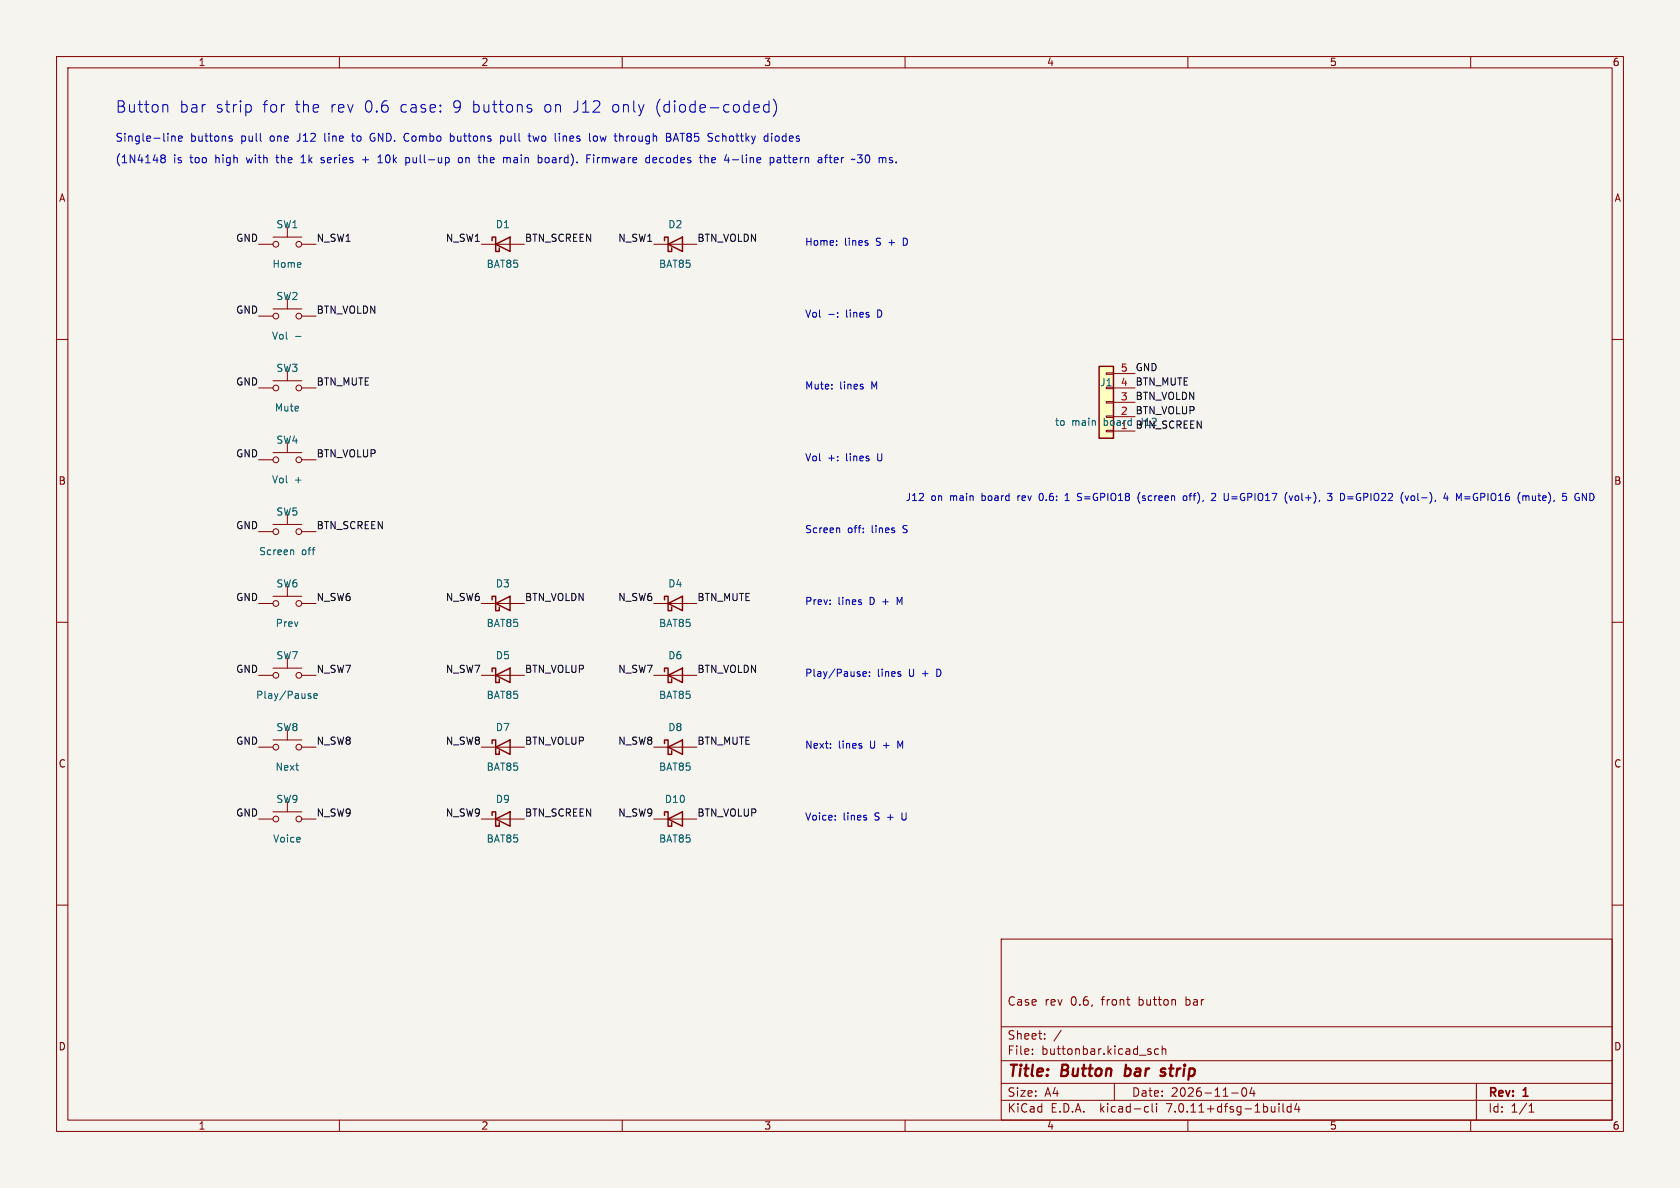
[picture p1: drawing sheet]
<svg xmlns="http://www.w3.org/2000/svg" width="297mm" height="210mm" viewBox="0 0 297 210" stroke-linecap="round" stroke-linejoin="round" font-family="sans-serif">
<path d="M0 0h297v210h-297z" fill="#f5f4ef" stroke="#f5f4ef" stroke-width=".18"/>
<g fill="none" stroke="#840000" stroke-width=".18">
<path d="M10 10h277v190h-277zM12 12h273v186h-273zM60 10v2M110 10v2M160 10v2M210 10v2M260 10v2M10 60h2M45.7 55.9h2.6M45.7 43.2h2.6M48.3 54.6h5M48.3 41.9h5"/>
<path d="M50.8 40.1v1.8M50.8 52.8v1.8M53.3 55.9h2.6M53.3 43.2h2.6M85.1 43.2h7.6M115.6 43.2h7.6M285 60h2M45.7 68.6h2.6M48.3 67.3h5M50.8 65.5v1.8M50.8 78.2v1.8M53.3 68.6h2.6"/>
<path d="M195.6 65.9h1.2v.3h-1.2zM195.6 68.5h1.2v.2h-1.2zM195.6 71h1.2v.2h-1.2zM195.6 73.5h1.2v.3h-1.2zM196.8 68.6h3.9M196.8 76.2h3.9M196.8 73.7h3.9M196.8 71.1h3.9M196.8 66h3.9M45.7 81.3h2.6M45.7 94h2.6M48.3 80h5"/>
<path d="M48.3 92.7h5M50.8 90.9v1.8M53.3 81.3h2.6M53.3 94h2.6M10 110h2M45.7 119.4h2.6M45.7 106.7h2.6M48.3 118.1h5M48.3 105.4h5M50.8 103.6v1.8M50.8 116.3v1.8M53.3 119.4h2.6"/>
<path d="M53.3 106.7h2.6M85.1 119.4h7.6M85.1 106.7h7.6M115.6 119.4h7.6M115.6 106.7h7.6M285 110h2M45.7 132.1h2.6M48.3 130.8h5M50.8 129v1.8M53.3 132.1h2.6M85.1 132.1h7.6M115.6 132.1h7.6"/>
<path d="M10 160h2M45.7 144.8h2.6M48.3 143.5h5M50.8 141.7v1.8M53.3 144.8h2.6M85.1 144.8h7.6M115.6 144.8h7.6M285 160h2M177 166h108v32h-108zM60 198v2M110 198v2M160 198v2"/>
<path d="M177 194.5h108M177 191.5h108M177 187.5h108M177 181.5h108M182.5 186.3v.1M182.5 185.5v.1M184.7 183.6v.1M184.7 182.8v.1M187.6 182.1l-1.3 2M197 191.5v3M202.6 195.6l.4 .1M203 196.5l-.4 .1"/>
<path d="M203.3 185.9l.2 .2-.2 .3M203.3 185.4l.2 .1M203.7 195.1v1.3l.2 .2M204.5 195.1v.1M204.5 195.6v1M204.8 185.5l-.4-.1-.3 .3v.4l.1 .2h.6M205.5 185.5l.2-.1 .3 .1 .1 .9M205.5 184.9v1.5M210 198v2M217.7 193.2h1.2M219.7 192.4l.2-.1a.81 .81 0 0 1 .6 .6 .81 .81 0 0 1-.3 .8l-.2 .1a.81 .81 0 0 1-.3-1.4zM221.3 192.2l-.3 1.1h.9"/>
<path d="M221.7 192.8v1M226.1 195.1v.1M226.1 195.6v1M226.8 195.1v1.3l.2 .2M228.2 195.7l-.4-.1-.3 .3v.4l.2 .2h.5M228.2 195.1v1.5M229.2 195l-.3 1.1h.9M229.6 195.6v1M260 198v2M261 191.5v6.5M270.3 196.6h.9M270.3 195.5l.4-.4v1.5"/>
<circle cx="48.8" cy="43.2" r=".51"/>
<circle cx="48.8" cy="55.9" r=".51"/>
<circle cx="52.8" cy="43.2" r=".51"/>
<circle cx="52.8" cy="55.9" r=".51"/>
<circle cx="48.8" cy="68.6" r=".51"/>
<circle cx="52.8" cy="68.6" r=".51"/>
<circle cx="48.8" cy="81.3" r=".51"/>
<circle cx="48.8" cy="94" r=".51"/>
<circle cx="52.8" cy="81.3" r=".51"/>
<circle cx="52.8" cy="94" r=".51"/>
<circle cx="48.8" cy="119.4" r=".51"/>
<circle cx="48.8" cy="106.7" r=".51"/>
<circle cx="52.8" cy="119.4" r=".51"/>
<circle cx="52.8" cy="106.7" r=".51"/>
<circle cx="48.8" cy="132.1" r=".51"/>
<circle cx="52.8" cy="132.1" r=".51"/>
<circle cx="48.8" cy="144.8" r=".51"/>
<circle cx="52.8" cy="144.8" r=".51"/>
</g>
<path d="M198.8 190.1l.2 .1M199.1 188.2l-.3 2M205.2 189.3l.1 .1 .5 .1 .2 .3-.1 .3-.2 .1-.6-.1M206 189a.5 .5 0 0 0-.8 .2" fill="none" stroke="#840000" stroke-width=".4"/>
<g fill="none" stroke="#840000" stroke-width=".25">
<path d="M87 42.5v-.6h.6v2.6h.7v-.7M87.6 43.2l2.6-1.3v2.6zM117.5 42.5v-.6h.6v2.6h.6v-.7M118.1 43.2l2.5-1.3v2.6zM194.3 64.8h2.5v12.7h-2.5zM87 106v-.6h.6v2.6h.7v-.7M87 118.7v-.6h.6v2.6h.7v-.7M87.6 106.7l2.6-1.3v2.6zM87.6 119.4l2.6-1.3v2.6zM117.5 118.7v-.6h.6v2.6h.6v-.7M117.5 106v-.6h.6v2.6h.6v-.7M118.1 119.4l2.5-1.3v2.6z"/>
<path d="M118.1 106.7l2.5-1.3v2.6zM87 131.4v-.6h.6v2.6h.7v-.7M87.6 132.1l2.6-1.3v2.6zM117.5 131.4v-.6h.6v2.6h.6v-.7M118.1 132.1l2.5-1.3v2.6zM87 144.1v-.6h.6v2.6h.7v-.7M87.6 144.8l2.6-1.3v2.6zM117.5 144.1v-.6h.6v2.6h.6v-.7M118.1 144.8l2.5-1.3v2.6z"/>
</g>
<path d="M52.3 59.5h.9M51.7 97.2l.2 .2v.7M54.6 123l.3 .1 .1 .2-.2 .2h-.2M54.6 122.6l.3 .1M55.5 123l.6-.1-.1-.2-.3-.1-.2 .2v.6h.5" fill="none" stroke="#006464" stroke-width=".18"/>
<path d="M194.3 64.8h2.5v12.7h-2.5z" fill="#ffffc2" stroke="#ffffc2" stroke-width=".18"/>
<g fill="none" stroke="#0000c2" stroke-width=".18">
<path d="M29.1 18.5l.5 .1 .1 .2v1M44 18.5l.4 .4v.5l-.4 .4M93.5 18.5l.4 .1M93.5 19.2h.4l.1 .3-.2 .3h-.4M135.9 18.6l-.5-.1-.4 .4v.5l.2 .3 .2 .1 .5-.1M135.9 17.8v2M136.7 17.5a2.29 2.29 0 0 1 0 3.1M28.7 28l-.3-.3 .3-.3h.3l.2 .2-.2 .4M28.7 28l-.3 .2 .1 .4 .2 .2 .4-.1 .1-.2v-.4l-.2-.1M28.7 28h.3M30.4 24v1M30.4 24.2l.2-.2 .3 .1 .1 .9"/>
<path d="M31.6 24.5l.6-.1v-.3l-.4-.1-.2 .2v.7h.6M40.6 24.1h.4M40.6 24.4l.4 .2 .1 .1-.1 .2-.4 .1M53.2 28.8h.8M53.5 27.6l-.3 .2M56.8 28.7l.4 .1M57.2 27.8h-.2l-.2 .2v.2l.4 .1M62.2 24h.5M64.1 28.2h1.1M65.9 23.6a.75 .75 0 0 0-.5 .7 .75 .75 0 0 0 .5 .7M66.8 28.8h.8M66.8 27.8l.4-.4v1.4"/>
<path d="M71.8 27.9l.4-.1 .2 .3-.1 .6h-.5M79.6 24.1l.4-.1 .2 .2M79.6 23.6v1.4M80.2 24.8l-.2 .2-.4-.1M81.1 28l.2-.2 .4 .2 .1 .5-.2 .2-.3 .1-.2-.2zM85.5 27.4v1.4M85.9 27.8l-.4 .2M88.5 24.1l.4-.1 .3 .3-.2 .6h-.5M88.5 24v1.4M89.7 27.9h.5v.9M93.4 24h.5M93.6 23.6v1.2l.3 .2"/>
<path d="M94.2 24l.3 1M95.6 27.8l.2 .3v.4l-.2 .3M96.8 27.8l-.3 .1-.1 .2v.5l.4 .2M98.9 23.6v.1M98.9 24v1M103.8 27.4h.6M103.8 28h.4M105 27.4v.1M105 27.8v1M105.6 24.2l-.4-.2-.3 .3 .1 .6 .4 .1 .2-.2M109.6 24.1l.4-.1 .2 .2M114.7 27.8l.1 .1"/>
<path d="M114.8 27.4v1.4M114.8 28.7l-.1 .1M116 27.9l-.4-.1-.2 .2 .1 .7h.5M116.1 28.2l-.7 .1M117.8 23.6h.5l.2 .1 .1 .3-.3 .2M117.8 24.2h.5M118.3 24.2a.37 .37 0 0 1 .3 .4 .37 .37 0 0 1-.2 .4h-.6M119 25l.5-1.4 .5 1.4M119.2 24.6h.6M124.6 28l.2-.2 .4 .1v.9M124.6 27.4v1.4M126.6 24.8l.2 .2 .4-.1"/>
<path d="M127.2 24.1l-.4-.1-.2 .2M129.5 28.2h1.1M136.2 27.9l.4-.1 .2 .3-.1 .6h-.5M136.4 23.6v.1M136.4 24v1M137.2 24.1l-.2 .2 .2 .6M137.4 27.9h.6v.9M138 28.2h-.4a.27 .27 0 0 0-.3 .3 .27 .27 0 0 0 .3 .3l.4-.1M138.5 27.8h.5M145.8 27.8h.5M146.3 27.4l-.3 .2v1.2M146.6 27.8h.5"/>
<path d="M146.8 27.4v1.2l.3 .2M151.6 27.4h.8l-.4 .5M152.4 28v.6M153.4 27.4a.75 .75 0 0 0-.5 .7 .75 .75 0 0 0 .5 .7M158.4 28.6v.2M146.5 55.6h1M147.9 43.2v.2M147.9 42.6v.1M148.1 55.9v.2M148.1 55.3v.1M148.3 93.3l.1 .2v.7M183.9 87.3l-.2 .4 .2 .7"/>
<path d="M188.3 88.5h.7M188.3 87.6l.4-.4v1.3M190.5 88.4h.6M191.2 87.3l-.5-.1-.2 .3 .1 .3 .5 .1M201.5 87a1.46 1.46 0 0 0 0 2M209.3 87.7l.3-.1 .2 .3v.3l-.2 .3-.3-.1-.1-.2zM214.2 87.3l.5-.1 .2 .4-.8 .9h.8M217.8 87.8h.9M217.8 88.2h.9M227.5 88.9l.1 .1M227.6 87l-.1 .1M227.9 87.6l.3 .9 .3-.9"/>
<path d="M234.7 87.2h.8l-.5 .5 .4 .1v.6l-.2 .1-.5-.1M238.3 87.8h.9M238.3 88.2h.9M248.4 87.6l.3 .9 .3-.9M249.9 87.6l-.3 .1-.2 .2 .1 .5 .4 .1M255.6 87.2l-.4 .9h.8M255.9 87.6v.9M257.9 88.1l-.4-.9v1.3M258.9 87.8h1M258.9 88.2h1M269.9 87.6l.4 .2v.7M270.9 87.6v.7l.4 .2"/>
<path d="M279 87.9h.2M279.1 87.3a.59 .59 0 0 0-.7 .6 .59 .59 0 0 0 .7 .5h.1M281.1 87.2l.6 .2M281.7 88.3l-.6 .2M152.6 119.1l.6-.1-.1-.2-.4-.1-.1 .2v.6h.5M153.7 119.4v.2M153.7 118.8v.1M146.8 132.1v.2M146.8 131.5v.1M147.7 144.8v.2M147.7 144.2v.1"/>
</g>
<g font-size="2.8" fill="#0000c2">
<text x="20.3" y="20.1">Button</text>
<text x="31.6" y="20.1">bar</text>
<text x="38.1" y="20.1">strip</text>
<text x="46.4" y="20.1">for</text>
<text x="52.2" y="20.1">the</text>
<text x="58.4" y="20.1">rev</text>
<text x="64.5" y="20.1">0.6</text>
<text x="70.8" y="20.1">case:</text>
<text x="80.2" y="20.1">9 buttons</text>
<text x="96.4" y="20.1">on</text>
<text x="101.6" y="20.1">J12</text>
<text x="108.5" y="20.1">only</text>
<text x="116.3" y="20.1">(diode-coded)</text>
</g>
<g font-size="2.8" fill="#840000">
<text x="178" y="190.9">Title:</text>
<text x="187.7" y="190.9">Button</text>
<text x="199.7" y="190.9">bar</text>
<text x="206.9" y="190.9">strip</text>
</g>
<g font-size="2.1" fill="#840000">
<text x="178" y="178">Case</text>
<text x="184.7" y="178">rev</text>
<text x="189.3" y="178">0.6,</text>
<text x="194.9" y="178">front</text>
<text x="201.6" y="178">button</text>
<text x="210" y="178">bar</text>
<text x="178" y="184">Sheet:</text>
<text x="178" y="186.7">File:</text>
<text x="184.1" y="186.7">buttonbar.kicad_sch</text>
<text x="178" y="196.9">KiCad</text>
<text x="178" y="194.1">Size:</text>
<text x="184.7" y="194.1">A4</text>
<text x="185.7" y="196.9">E.D.A.</text>
<text x="194.6" y="196.9">kicad-cli</text>
<text x="200" y="194.1">Date:</text>
<text x="206.5" y="196.9">7.0.11+dfsg-1build4</text>
<text x="207" y="194.1">2026-11-04</text>
<text x="263" y="194.3">Rev:</text>
<text x="263" y="196.9">Id:</text>
<text x="267.1" y="196.9">1/1</text>
<text x="269.4" y="194.3">1</text>
</g>
<g font-size="1.9" fill="#0000c2">
<text x="20.3" y="29">(1N4148</text>
<text x="20.3" y="25.2">Single-line</text>
<text x="30.6" y="29">is</text>
<text x="33.6" y="25.2">buttons</text>
<text x="33.7" y="29">too</text>
<text x="38.3" y="29">high</text>
<text x="42.7" y="25.2">pull</text>
<text x="44" y="29">with</text>
<text x="47.9" y="25.2">one</text>
<text x="49.4" y="29">the</text>
<text x="52.9" y="25.2">J12</text>
<text x="53.9" y="29">1k</text>
<text x="57.6" y="29">series</text>
<text x="57.9" y="25.2">line</text>
<text x="63" y="25.2">to</text>
<text x="65.1" y="29">+</text>
<text x="66.3" y="25.2">GND. Combo</text>
<text x="68" y="29">10k</text>
<text x="73.1" y="29">pull-up</text>
<text x="80.8" y="25.2">buttons</text>
<text x="82.6" y="29">on</text>
<text x="86.4" y="29">the</text>
<text x="89.8" y="25.2">pull</text>
<text x="90.9" y="29">main</text>
<text x="95.1" y="25.2">two</text>
<text x="97.2" y="29">board).</text>
<text x="99.8" y="25.2">lines</text>
<text x="106" y="29">Firmware</text>
<text x="106.1" y="25.2">low</text>
<text x="110.8" y="25.2">through</text>
<text x="116.6" y="29">decodes</text>
<text x="120" y="25.2">BAT85</text>
<text x="126.4" y="29">the</text>
<text x="127.6" y="25.2">Schottky</text>
<text x="130.9" y="29">4-line</text>
<text x="137.7" y="25.2">diodes</text>
<text x="139.1" y="29">pattern</text>
<text x="147.8" y="29">after</text>
<text x="154" y="29">~30</text>
</g>
<g font-size="1.8" fill="#840000">
<text x="35" y="11.9">1</text>
<text x="85" y="11.9">2</text>
<text x="135" y="11.9">3</text>
<text x="185" y="11.9">4</text>
<text x="235" y="11.9">5</text>
<text x="285" y="11.9">6</text>
<text x="10.3" y="35.9">A</text>
<text x="285.3" y="35.9">A</text>
<text x="10.3" y="85.9">B</text>
<text x="285.3" y="85.9">B</text>
<text x="10.3" y="135.9">C</text>
<text x="285.3" y="135.9">C</text>
<text x="10.3" y="185.9">D</text>
<text x="285.3" y="185.9">D</text>
<text x="35" y="199.9">1</text>
<text x="85" y="199.9">2</text>
<text x="135" y="199.9">3</text>
<text x="185" y="199.9">4</text>
<text x="235" y="199.9">5</text>
<text x="285" y="199.9">6</text>
</g>
<g font-size="1.8" fill="#006464">
<text x="48.8" y="40.5">SW1</text>
<text x="87.6" y="40.5">D1</text>
<text x="118" y="40.5">D2</text>
<text x="48.1" y="47.5">Home</text>
<text x="85.9" y="47.5">BAT85</text>
<text x="116.4" y="47.5">BAT85</text>
<text x="48.8" y="53.2">SW2</text>
<text x="48" y="60.2">Vol</text>
<text x="48.8" y="65.9">SW3</text>
<text x="194.4" y="68.5">J1</text>
<text x="48.5" y="72.9">Mute</text>
<text x="186.4" y="75.5">to</text>
<text x="189.5" y="75.5">main</text>
<text x="198" y="75.9">1</text>
<text x="48.8" y="78.6">SW4</text>
<text x="48" y="85.6">Vol</text>
<text x="52.1" y="85.6">+</text>
<text x="48.8" y="91.3">SW5</text>
<text x="45.7" y="98.3">Screen</text>
<text x="53.3" y="98.3">off</text>
<text x="48.8" y="104">SW6</text>
<text x="87.6" y="104">D3</text>
<text x="118" y="104">D4</text>
<text x="48.6" y="111">Prev</text>
<text x="85.9" y="111">BAT85</text>
<text x="116.4" y="111">BAT85</text>
<text x="48.8" y="116.7">SW7</text>
<text x="87.6" y="116.7">D5</text>
<text x="118" y="116.7">D6</text>
<text x="45.2" y="123.7">Play/Pause</text>
<text x="85.9" y="123.7">BAT85</text>
<text x="116.4" y="123.7">BAT85</text>
<text x="48.8" y="129.4">SW8</text>
<text x="87.6" y="129.4">D7</text>
<text x="118" y="129.4">D8</text>
<text x="48.6" y="136.4">Next</text>
<text x="85.9" y="136.4">BAT85</text>
<text x="116.4" y="136.4">BAT85</text>
<text x="48.8" y="142.1">SW9</text>
<text x="87.6" y="142.1">D9</text>
<text x="117.4" y="142.1">D10</text>
<text x="48.2" y="149.1">Voice</text>
<text x="85.9" y="149.1">BAT85</text>
<text x="116.4" y="149.1">BAT85</text>
</g>
<g font-size="1.8" fill="#0f0f0f">
<text x="41.6" y="42.8">GND</text>
<text x="55.9" y="42.8">N_SW1</text>
<text x="78.7" y="42.8">N_SW1</text>
<text x="92.7" y="42.8">BTN_SCREEN</text>
<text x="109.2" y="42.8">N_SW1</text>
<text x="123.2" y="42.8">BTN_VOLDN</text>
<text x="41.6" y="55.5">GND</text>
<text x="55.9" y="55.5">BTN_VOLDN</text>
<text x="200.7" y="65.7">GND</text>
<text x="41.6" y="68.2">GND</text>
<text x="55.9" y="68.2">BTN_MUTE</text>
<text x="200.7" y="70.8">BTN_VOLDN</text>
<text x="200.7" y="68.2">BTN_MUTE</text>
<text x="195.2" y="75.5">board BTN_SCREEN</text>
<text x="200.7" y="73.3">BTN_VOLUP</text>
<text x="201.8" y="75.5">J12</text>
<text x="41.6" y="80.9">GND</text>
<text x="55.9" y="80.9">BTN_VOLUP</text>
<text x="41.6" y="93.6">GND</text>
<text x="55.9" y="93.6">BTN_SCREEN</text>
<text x="41.6" y="106.3">GND</text>
<text x="55.9" y="106.3">N_SW6</text>
<text x="78.7" y="106.3">N_SW6</text>
<text x="92.7" y="106.3">BTN_VOLDN</text>
<text x="109.2" y="106.3">N_SW6</text>
<text x="123.2" y="106.3">BTN_MUTE</text>
<text x="41.6" y="119">GND</text>
<text x="55.9" y="119">N_SW7</text>
<text x="78.7" y="119">N_SW7</text>
<text x="92.7" y="119">BTN_VOLUP</text>
<text x="109.2" y="119">N_SW7</text>
<text x="123.2" y="119">BTN_VOLDN</text>
<text x="41.6" y="131.7">GND</text>
<text x="55.9" y="131.7">N_SW8</text>
<text x="78.7" y="131.7">N_SW8</text>
<text x="92.7" y="131.7">BTN_VOLUP</text>
<text x="109.2" y="131.7">N_SW8</text>
<text x="123.2" y="131.7">BTN_MUTE</text>
<text x="41.6" y="144.4">GND</text>
<text x="55.9" y="144.4">N_SW9</text>
<text x="78.7" y="144.4">N_SW9</text>
<text x="92.7" y="144.4">BTN_SCREEN</text>
<text x="109.2" y="144.4">N_SW9</text>
<text x="123.2" y="144.4">BTN_VOLUP</text>
</g>
<g font-size="1.8" fill="#0000c2">
<text x="142.2" y="43.5">Home:</text>
<text x="149.3" y="43.5">lines</text>
<text x="155" y="43.5">S +</text>
<text x="160.1" y="43.5">D</text>
<text x="142.2" y="56.2">Vol</text>
<text x="149.7" y="56.2">lines</text>
<text x="155.4" y="56.2">D</text>
<text x="142.2" y="68.9">Mute:</text>
<text x="148.4" y="68.9">lines</text>
<text x="154.1" y="68.9">M</text>
<text x="142.2" y="81.6">Vol</text>
<text x="146.3" y="81.6">+:</text>
<text x="149.7" y="81.6">lines</text>
<text x="155.4" y="81.6">U</text>
<text x="160" y="88.7">J12</text>
<text x="164.6" y="88.7">on</text>
<text x="168" y="88.7">main</text>
<text x="173.8" y="88.7">board</text>
<text x="180.4" y="88.7">rev</text>
<text x="184.4" y="88.7">0.6:</text>
<text x="191.6" y="88.7">S=GPIO18</text>
<text x="202.4" y="88.7">(screen</text>
<text x="210.7" y="88.7">off),</text>
<text x="215.9" y="88.7">2</text>
<text x="218.3" y="88.7">U=GPIO17</text>
<text x="229.2" y="88.7">(vol+),</text>
<text x="237" y="88.7">3</text>
<text x="239.4" y="88.7">D=GPIO22</text>
<text x="250.3" y="88.7">(vol-),</text>
<text x="258.2" y="88.7">4</text>
<text x="260.5" y="88.7">M=GPIO16</text>
<text x="271.6" y="88.7">(mute),</text>
<text x="279.8" y="88.7">5</text>
<text x="282.1" y="88.7">GND</text>
<text x="142.2" y="94.3">Screen</text>
<text x="149.8" y="94.3">off:</text>
<text x="154.2" y="94.3">lines</text>
<text x="159.9" y="94.3">S</text>
<text x="142.2" y="107">Prev:</text>
<text x="148.1" y="107">lines</text>
<text x="153.8" y="107">D +</text>
<text x="159" y="107">M</text>
<text x="142.2" y="119.7">Play/Pause:</text>
<text x="155.1" y="119.7">lines</text>
<text x="160.8" y="119.7">U +</text>
<text x="166" y="119.7">D</text>
<text x="142.2" y="132.4">Next:</text>
<text x="148.2" y="132.4">lines</text>
<text x="153.9" y="132.4">U +</text>
<text x="159.1" y="132.4">M</text>
<text x="142.2" y="145.1">Voice:</text>
<text x="149" y="145.1">lines</text>
<text x="154.7" y="145.1">S +</text>
<text x="159.9" y="145.1">U</text>
</g>
<g font-size="1.8" fill="#a90000">
<text x="198" y="65.8">5</text>
<text x="198" y="70.9">3</text>
<text x="198" y="68.3">4</text>
<text x="198" y="73.4">2</text>
</g>
</svg>
